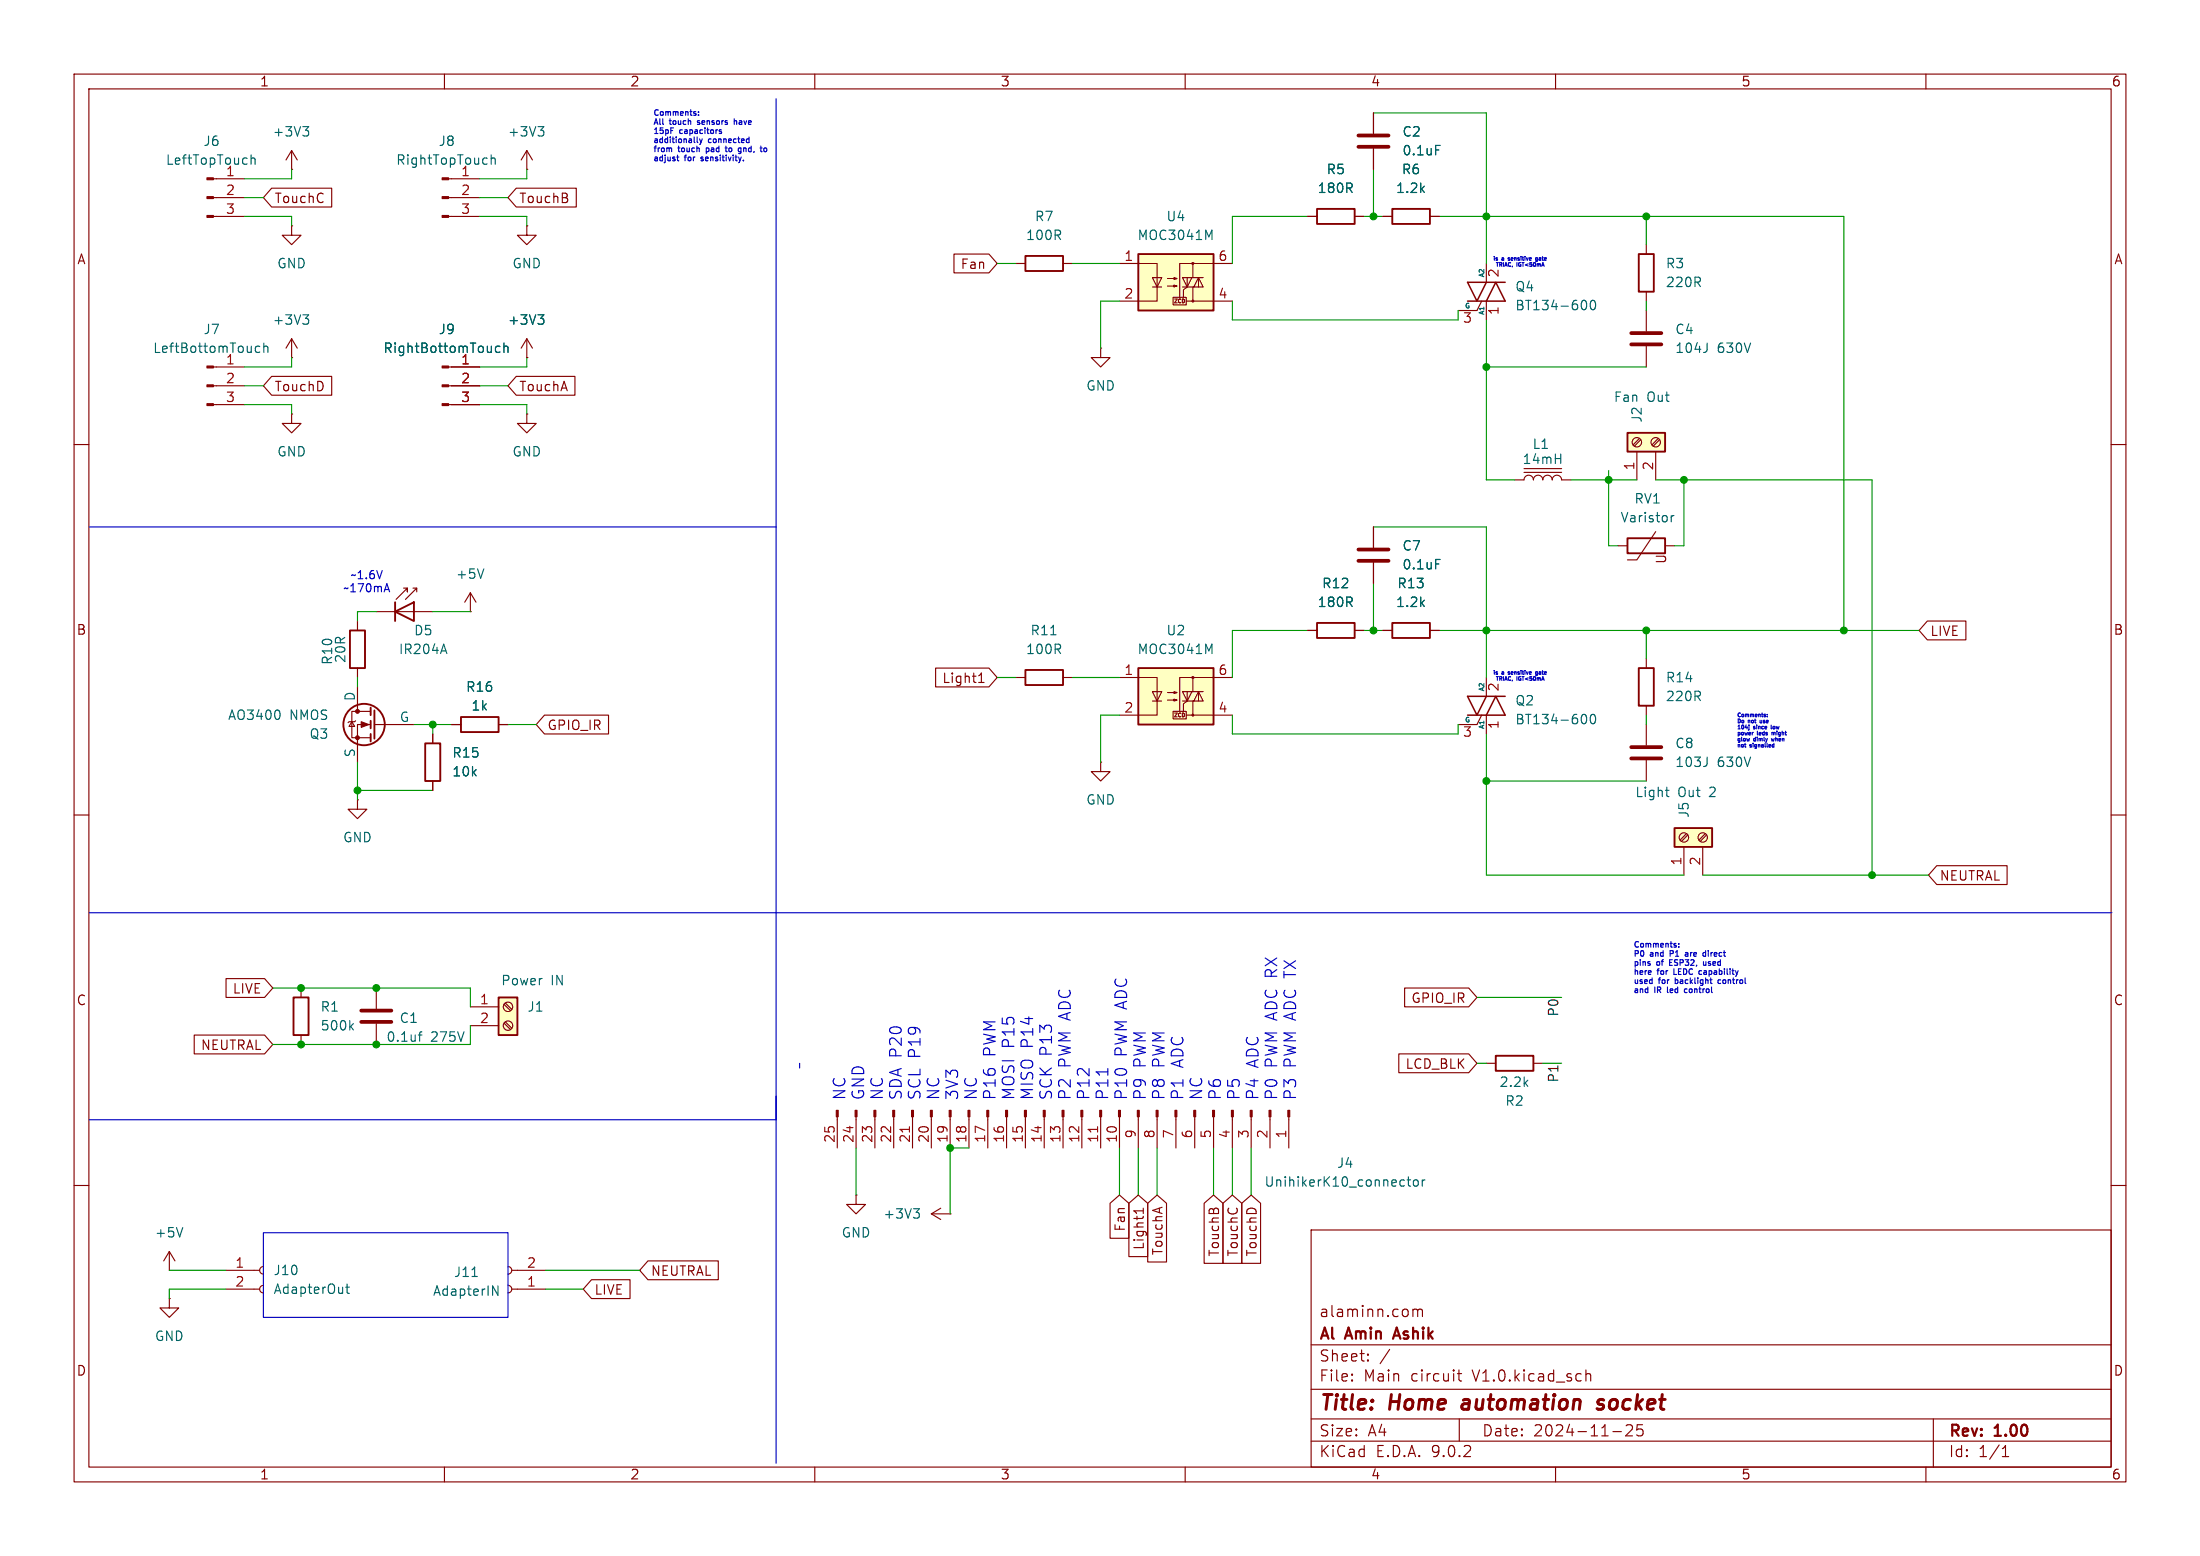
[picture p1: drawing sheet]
<svg xmlns="http://www.w3.org/2000/svg" width="297mm" height="210mm" viewBox="0 0 297 210" stroke-linecap="round" stroke-linejoin="round" font-family="sans-serif">
<g fill="none" stroke="#840000" stroke-width=".15">
<path d="M10 10h277v190h-277zM12 12h273v186h-273zM60 10v2M110 10v2M160 10v2M210 10v2M260 10v2M28.8 24.1h4.2M28.8 26.7h4.2M28.8 29.2h4.2M60.6 24.1h4.2M60.6 26.7h4.2"/>
<path d="M60.6 29.2h4.2M186.7 29.2h1.3M193 29.2h1.3M200.7 35.6v2.5M71.1 55.9v1.3h1.3l-1.3 1.2-1.3-1.2h1.3M71.1 55.9h.1M200 40.6l-.6 1.3h-2.6M200.7 40.6v2.6M10 60h2M204.5 64.8h1.2a.64 .64 0 0 1 .7-.7 .64 .64 0 0 1 .6 .7 .64 .64 0 0 1 .6-.7 .64 .64 0 0 1 .7 .7 .64 .64 0 0 1 .6-.7 .64 .64 0 0 1 .6 .7 .64 .64 0 0 1 .7-.7 .64 .64 0 0 1 .6 .7h1.3M205.7 63.8h5.1M205.7 63.2h5.1"/>
<path d="M285 60h2M176.5 85.1h1.3M182.9 85.1h1.2M10 110h2M285 110h2M10 160h2M177 166h108v32h-108zM190.7 176.8a.37 .37 0 0 1 .7 .1M190.7 176.7v1M191.4 176.9l.2-.2 .4 .1v.9M191.4 176.9v.8M285 160h2"/>
<path d="M60 198v2M110 198v2M160 198v2M177 194.5h108M177 191.5h108M177 187.5h108M177 181.5h108M182.5 186.3h.1l-.1 .1M182.5 186.3v.1M182.5 185.5v.1M182.5 185.5h.1l-.1 .1M184.7 183.6v.1"/>
<path d="M184.7 183.6h-.1l.1 .1M184.7 182.8v.1M184.7 182.8h-.1l.1 .1M187.6 182.1l-1.3 2M196.7 185.4h.6M197 184.9v1.3v.1l.3 .1M197 191.5v3M210 198v2M214.1 185.5a.37 .37 0 0 1 .6 .1v.8M214.1 184.9v1.5M217.7 193.2h1.2M219.5 192.4l.2-.1 .5 .1a.41 .41 0 0 1 .1 .5l-.8 .9h.9"/>
<path d="M221.7 192.3h-.7v.7l.2-.1h.5l.1 .3-.1 .5-.2 .1h-.3l-.2-.1M260 198v2M261 191.5v6.5M270.3 196.6h.9M270.3 195.5l.4-.4v1.5"/>
</g>
<path d="M197.5 189.5l-.2 .4 .1 .2 .2 .1M216.5 189a.49 .49 0 0 0-.8 .3l.1 .1 .6 .2 .1 .3-.3 .3-.6-.1" fill="none" stroke="#840000" stroke-width=".4"/>
<path d="M188.6 179.2l-.5 1.5M188.2 180.3h.7" fill="none" stroke="#840000" stroke-width=".3"/>
<g fill="#840000" stroke="#840000" stroke-width=".15">
<path d="M27.9 24h.9v.3h-.9z"/>
<path d="M27.9 26.5h.9v.3h-.9z"/>
<path d="M27.9 29.1h.9v.2h-.9z"/>
<path d="M59.7 24h.9v.3h-.9z"/>
<path d="M59.7 26.5h.9v.3h-.9z"/>
<path d="M59.7 29.1h.9v.2h-.9z"/>
</g>
<path d="M33.9 20.9v1.3M33.9 21.4l.2-.1 .3 .1v.8M66.3 21.4l.2-.1 .3 .1 .1 .8M66.3 20.9v1.3M213.8 40.5h.1a.79 .79 0 0 1 0 1.3h-.1M214.9 40.6l.2-.1a.79 .79 0 0 1 0 1.3h-.1a.84 .84 0 0 1-.1-1.2zM210 61.9h.7M210.7 61.3v1.3" fill="none" stroke="#006464" stroke-width=".15"/>
<path d="M188 28.2h5v2h-5zM177.8 84.1h5.1v2h-5.1z" fill="none" stroke="#840000" stroke-width=".25"/>
<path d="M200.7 38.1l-1.3 2.5-1.3-2.5h5.1M198.1 40.6h5.1l-1.3-2.5-1.2 2.5" fill="none" stroke="#840000" stroke-width=".2"/>
<path d="M219.7 58.4h5.1v2.6h-5.1z" fill="#ffffc2"/>
<path d="M177.8 28.2h5.1v2h-5.1zM221.2 34.3h2.1v5.1h-2.1zM219.7 58.4h5.1v2.6h-5.1zM219.7 72.6h5.1v2.1h-5.1zM188 84.1h5v2h-5z" fill="none" stroke="#840000" stroke-width=".25"/>
<g fill="none" stroke="#840000" stroke-width=".15">
<path d="M39.4 22.9h.1M39.4 20.3l-.8 1.3M39.4 20.3l.7 1.3M39.4 20.3v2.6M176.5 29.2h1.3M182.9 29.2h1.2M222.2 33v1.3M222.2 39.4v1.2M221.3 59.2l-.8 .8M221.5 59.4l-.9 .8M222.2 41.9v2.8M222.2 46.7v2.8"/>
<path d="M223.9 59.2l-.9 .8M224 59.4l-.8 .8M218.4 73.7h1.3M221 61v3.8M223.5 71.8l-2.5 3.8h-1.3M223.5 61v3.8M224.8 73.7h1.3M186.7 85.1h1.3M193 85.1h1.3"/>
<circle cx="221" cy="59.7" r=".63"/>
<circle cx="223.5" cy="59.7" r=".63"/>
</g>
<path d="M220.2 45h4.1M220.2 46.5h4.1" fill="none" stroke="#840000" stroke-width=".51"/>
<path d="M40.9 17.1h.8l-.5 .5M41.4 17.6l.3 .2v.3l-.3 .3M230.5 46.3v.9l-.2 .3M225.6 69.6v.8M226 69.6h-.3l-.1 .2" fill="none" stroke="#006464" stroke-width=".15"/>
<path d="M153.7 34.3h10.1v7.6h-10.1z" fill="#ffffc2"/>
<g fill="none" stroke="#840000" stroke-width=".15">
<path d="M185.4 15.2v2.8M151.1 35.6h5.1v5h-5.1M155.6 37.5h1.2l-.6 1.2zM155.6 38.7h1.2M157.6 37.6h1.3l-.4 .1v-.2l.4 .1M157.6 38.6h1.3l-.4 .1v-.2l.4 .1M159.6 38.7h2.8l-.6-1.2-.6 1.2M160.3 37.5v1.2l-.5 .4v1M160.9 37.5l-.6 1.2-.7-1.2h2.8M161 35.6h-1.7v4.5M161 38.7v1.9h5.4M161.8 37.5v1.2"/>
<path d="M166.4 35.6h-5.4v1.9M185.4 20.1v2.8M39.4 55.9v1.3h1.2l-1.2 1.2-1.3-1.2h1.3M39.4 55.9h.1M158.4 40.1h1.7v1h-1.7zM160.1 40.6h.9M200 96.5l-.6 1.3h-2.6M200.7 91.4v2.6M200.7 96.5v2.6M222.2 88.9v1.3M222.2 95.3v1.2M222.2 97.8v2.8"/>
<path d="M222.2 102.6v2.8"/>
<circle cx="161" cy="35.6" r=".13"/>
<circle cx="161" cy="40.6" r=".13"/>
</g>
<path d="M153.7 34.3h10.1v7.6h-10.1zM221.2 90.2h2.1v5.1h-2.1z" fill="none" stroke="#840000" stroke-width=".25"/>
<path d="M193.8 19.6h.6M163.2 32l.4-.9v1.2M213.8 96.4h.1a.79 .79 0 0 1 0 1.3h-.1M214.9 96.5l.2-.1a.79 .79 0 0 1 0 1.3h-.1a.84 .84 0 0 1-.1-1.2zM230.5 102.2v.9l-.2 .3" fill="none" stroke="#006464" stroke-width=".15"/>
<path d="M198.1 96.5h5.1l-1.3-2.5-1.2 2.5M200.7 94l-1.3 2.5-1.3-2.5h5.1" fill="none" stroke="#840000" stroke-width=".2"/>
<path d="M183.4 18.3h4.1M183.4 19.8h4.1M220.2 100.8h4.1M220.2 102.4h4.1" fill="none" stroke="#840000" stroke-width=".51"/>
<path d="M226.1 111.8h5v2.5h-5z" fill="#ffffc2"/>
<path d="M138.4 34.5h5.1v2.1h-5.1zM226.1 111.8h5v2.5h-5z" fill="none" stroke="#840000" stroke-width=".25"/>
<g fill="none" stroke="#840000" stroke-width=".15">
<path d="M71.1 22.9h.1M71.1 30.5v1.3h1.3l-1.3 1.2-1.3-1.2h1.3M71.1 30.5h.1M71.1 20.3l-.7 1.3M71.1 20.3l.8 1.3M71.1 20.3v2.6M137.2 35.6h1.2M143.5 35.6h1.3M28.8 49.5h4.2M28.8 52.1h4.2M28.8 54.6h4.2M227.3 114.3v3.8"/>
<path d="M227.7 112.5l-.9 .9M227.8 112.7l-.8 .9M229.9 114.3v3.8M230.2 112.5l-.8 .9M230.4 112.7l-.9 .9"/>
<circle cx="227.3" cy="113" r=".63"/>
<circle cx="229.9" cy="113" r=".63"/>
</g>
<path d="M72.6 17.1h.8l-.4 .5M73.2 17.6l.2 .2v.3l-.2 .3M34.5 47.4l.2 .2 .4-.1M35.1 46.8l-.4-.1-.2 .1M35.6 46.8l.2-.1 .3 .1 .1 .8M35.6 46.3v1.3M224.8 106.7h.5M225.1 107.5h.2" fill="none" stroke="#006464" stroke-width=".15"/>
<g fill="#840000" stroke="#840000" stroke-width=".15">
<path d="M27.9 49.4h.9v.3h-.9z"/>
<path d="M27.9 51.9h.9v.3h-.9z"/>
<path d="M27.9 54.5h.9v.2h-.9z"/>
</g>
<path d="M153.7 90.2h10.1v7.6h-10.1z" fill="#ffffc2"/>
<g fill="none" stroke="#840000" stroke-width=".15">
<path d="M39.4 30.5v1.3h1.2l-1.2 1.2-1.3-1.2h1.3M39.4 30.5h.1M39.4 48.3h.1M39.4 45.7l-.8 1.3M39.4 45.7l.7 1.3M39.4 45.7v2.6M60.6 49.5h4.2M60.6 52.1h4.2M60.6 54.6h4.2M71.1 48.3h.1M71.1 45.7l-.7 1.3M71.1 45.7l.8 1.3"/>
<path d="M71.1 45.7v2.6M185.4 71.1v2.8M185.4 75.9v2.8M151.1 91.4h5.1v5.1h-5.1M155.6 93.3h1.2l-.6 1.3zM155.6 94.6h1.2M157.6 93.5h1.3l-.4 .1v-.3l.4 .2M157.6 94.5h1.3l-.4 .1v-.2l.4 .1M158.4 96h1.7v1h-1.7zM159.6 94.6h2.8l-.6-1.3-.6 1.3M160.1 96.5h.9M160.3 93.3v1.3l-.5 .4v1"/>
<path d="M160.9 93.3l-.6 1.3-.7-1.3h2.8M161 91.4h-1.7v4.6M161 94.6v1.9h5.4M161.8 93.3v1.3M166.4 91.4h-5.4v1.9"/>
<circle cx="161" cy="91.4" r=".13"/>
<circle cx="161" cy="96.5" r=".13"/>
</g>
<path d="M153.7 90.2h10.1v7.6h-10.1z" fill="none" stroke="#840000" stroke-width=".25"/>
<path d="M40.9 42.5h.8l-.5 .5M41.4 43l.3 .2v.3l-.3 .3M67.5 46.8l-.4-.1-.2 .3v.3l.1 .2h.5M68 46.8l.2-.1 .3 .1 .1 .8M68 46.3v1.3M72.6 42.5h.8l-.4 .5M73.2 43l.2 .2v.3l-.2 .3M193.8 75.5h.6M163.2 87.8l.4-.9v1.3" fill="none" stroke="#006464" stroke-width=".15"/>
<path d="M183.4 74.2h4.1M183.4 75.7h4.1" fill="none" stroke="#840000" stroke-width=".51"/>
<g fill="#840000" stroke="#840000" stroke-width=".15">
<path d="M59.7 49.4h.9v.3h-.9z"/>
<path d="M59.7 51.9h.9v.3h-.9z"/>
<path d="M59.7 54.5h.9v.2h-.9z"/>
</g>
<path d="M67.3 134.6h2.5v5.1h-2.5z" fill="#ffffc2"/>
<g fill="none" stroke="#840000" stroke-width=".25">
<path d="M47.2 85.1h2.1v5.1h-2.1zM50 95.5v1M50 97.3v1M50 99.1v1M50.5 95.9v3.8M53.3 82.6l2.6-1.3v2.5zM53.3 81.3v2.5M62.2 96.8h5.1v2h-5.1zM138.4 90.4h5.1v2.1h-5.1zM57.4 100.3h2v5.1h-2zM39.6 134.6h2.1v5.1h-2.1zM67.3 134.6h2.5v5.1h-2.5z"/>
<path d="M201.9 142.5h5.1v2h-5.1z"/>
<circle cx="49.1" cy="97.8" r="2.79"/>
</g>
<g fill="none" stroke="#840000" stroke-width=".15">
<path d="M185.4 15.2v2.8M36.7 25.4h8.1v2.5h-8.1l-1.1-1.2zM69.7 25.4h8.1v2.5h-8.1l-1.1-1.2zM128.8 34.3h4.7l1.1 1.3-1.1 1.2h-4.7zM176.5 29.2h1.3M182.9 29.2h1.2M185.4 20.1v2.8M186.7 29.2h1.3M193 29.2h1.3M36.7 50.8h8.1v2.5h-8.1l-1.1-1.2zM61 49.5h3.8M61 52.1h3.8"/>
<path d="M61 54.6h3.8M69.7 50.8h7.9v2.5h-7.9l-1.1-1.2zM71.1 48.3h.1M148.6 47v1.3h1.3l-1.3 1.2-1.3-1.2h1.3M148.6 47h.1M54.5 79.4h.5v.5v-.5l-1.5 1.5M55.8 79.4h.5M56.3 79.9v-.5l-1.6 1.5M185.4 71.1v2.8M185.4 75.9v2.8M47.5 97.4l.4 .6h-.8zM48 97.3l-.1 .1h-.8l-.1 .1"/>
<path d="M48.3 83.8v1.3M48.3 90.2v1.2M48.3 92.7v3.3M50 96h-2.5v3.6h2.5M50 97.8h-1.7v5.1M50.5 97.8h5.4M50.8 82.6h7.6M58.4 99.1v1.2M61 97.8h1.2M63.5 82.6h.1M63.5 80l-.8 1.3M63.5 80l.8 1.3"/>
<path d="M63.5 80v2.6M67.3 97.8h1.3M73.5 96.5h8.7v2.6h-8.7l-1.1-1.3zM126.3 90.2h7.2l1.1 1.2-1.1 1.3h-7.2zM132.1 92.1h.7M132.1 91.2l.4-.4v1.3M137.2 91.4h1.2M143.5 91.4h1.3M176.5 85.1h1.3M182.9 85.1h1.2M186.7 85.1h1.3M193 85.1h1.3"/>
<path d="M260.2 83.8h5.2v2.6h-5.2l-1.1-1.3zM48.3 108v1.2h1.2l-1.2 1.3-1.3-1.3h1.3M48.3 108h.1M58.4 105.4v1.3M148.6 102.9v1.2h1.3l-1.3 1.3-1.3-1.3h1.3M148.6 102.9h.1M261.5 116.8h9.5v2.6h-9.5l-1.2-1.3zM26.2 139.7h9.5l1.1 1.3-1.1 1.2h-9.5zM30.5 132.1h5.2l1.1 1.3-1.1 1.2h-5.2zM40.6 133.4v1.2M40.6 139.7v1.3M50.8 133.4v2.7"/>
<path d="M50.8 138.2v2.8M63.5 135.9h3.8M63.5 138.4h3.8M68 135.6l.9 .8M68 138.1l.9 .8M68.2 135.4l.9 .8M68.2 137.9l.9 .9M189.6 133.3h8.7l1.1 1.3-1.1 1.3h-8.7zM113 150.7v4.2M115.6 150.7v4.2M118.1 150.7v4.2M120.6 150.7v4.2"/>
<path d="M123.2 150.7v4.2M125.7 150.7v4.2M128.3 150.7v4.2M130.8 150.7v4.2M133.3 150.7v4.2M135.9 150.7v4.2M138.4 150.7v4.2M141 150.7v4.2M143.5 150.7v4.2M146 150.7v4.2M148.6 150.7v4.2M151.1 150.7v4.2"/>
<path d="M153.7 150.7v4.2M156.2 150.7v4.2M158.7 150.7v4.2M161.3 150.7v4.2M163.8 150.7v4.2M166.4 150.7v4.2M168.9 150.7v4.2M171.4 150.7v4.2M174 150.7v4.2M188.8 142.2h9.5l1.1 1.3-1.1 1.3h-9.5zM200.7 143.5h1.2M207 143.5h1.3"/>
<path d="M22.9 175.3v1.2h1.2l-1.2 1.3-1.3-1.3h1.3M22.9 175.3h.1M22.9 171.5h.1M22.9 168.9l-.8 1.3M22.9 168.9l.7 1.3M22.9 168.9v2.6M30.5 171.5h4.6M30.5 174h4.6M35.6 170.9a.51 .51 0 0 0-.5 .6 .51 .51 0 0 0 .5 .5M35.6 173.5a.51 .51 0 0 0-.5 .5 .51 .51 0 0 0 .5 .5M68.6 173.5a.51 .51 0 0 1 .5 .5 .51 .51 0 0 1-.5 .5M68.6 170.9a.51 .51 0 0 1 .5 .6 .51 .51 0 0 1-.5 .5"/>
<path d="M69.1 171.5h4.6M69.1 174h4.6M79.9 172.7h5.2v2.6h-5.2l-1.2-1.3zM87.5 170.2h9.5v2.5h-9.5l-1.1-1.2zM115.6 161.3v1.3h1.2l-1.2 1.2-1.3-1.2h1.3M115.6 161.3h.1M125.7 163.8l1.3 .8M125.7 163.8h2.6M127 163.1l-1.3 .7M128.3 163.8h.1M149.9 162.4l1.2-1.1 1.3 1.1v4.7h-2.5zM152.4 162.4l1.3-1.1 1.2 1.1v7.2h-2.5z"/>
<path d="M154.3 163.1v.7M154.3 163.4h-1.2l.3 .4M154.9 162.4l1.3-1.1 1.3 1.1v7.9h-2.6zM162.6 162.4l1.2-1.1 1.3 1.1v8.1h-2.5zM165.1 162.4l1.3-1.1 1.2 1.1v8.1h-2.5zM167.6 162.4l1.3-1.1 1.3 1.1v8.1h-2.6z"/>
<circle cx="68.6" cy="135.9" r=".63"/>
<circle cx="68.6" cy="138.4" r=".63"/>
</g>
<g fill="none" stroke="#006464" stroke-width=".15">
<path d="M193.8 19.6h.6M67.5 46.8l-.4-.1-.2 .3v.3l.1 .2h.5M68 46.8l.2-.1 .3 .1 .1 .8M68 46.3v1.3M72.6 42.5h.8l-.4 .5M73.2 43l.2 .2v.3l-.2 .3M65.3 76.8l-.4 1.2M193.8 75.5h.6M37.7 96l.1 .3-.1 .7M59.9 86.9l.4 1.3M141.8 85.7h.8M47.3 138.5l.4 .5"/>
<path d="M47.7 138.2l-.5 .4M56.5 139.7h.5M57 139.3h-.3v.1v1.1M190 159.2h.4M190.1 158.8v1.1l.1 .1 .2 .1M190.9 159.4l.1-.2 .4 .2 .1 .4-.2 .2-.3 .1-.1-.1zM192 159.2v.9M192.4 159.2l-.3 .1-.1 .2M24.7 165.7l-.4 1.2M46.7 173.7h.5M46.9 173.3v1.1v.1l.3 .1M63.7 172.3h.7"/>
<path d="M66.5 173.6l.7 1.2v-1.2M123.3 163.1h.8l-.4 .5M123.9 163.6l.2 .3v.3l-.2 .2"/>
</g>
<path d="M48.8 136.4h4M48.8 137.9h4" fill="none" stroke="#840000" stroke-width=".51"/>
<g fill="#840000" stroke="#840000" stroke-width=".15">
<path d="M48.8 97.4l1 .4-1 .4z"/>
<path d="M173.9 149.9h.2v.8h-.2z"/>
<path d="M171.3 149.9h.3v.8h-.3z"/>
<path d="M168.8 149.9h.2v.8h-.2z"/>
<path d="M166.2 149.9h.3v.8h-.3z"/>
<path d="M163.7 149.9h.3v.8h-.3z"/>
<path d="M161.2 149.9h.2v.8h-.2z"/>
<path d="M158.6 149.9h.3v.8h-.3z"/>
<path d="M156.1 149.9h.2v.8h-.2z"/>
<path d="M153.5 149.9h.3v.8h-.3z"/>
<path d="M151 149.9h.3v.8h-.3z"/>
<path d="M148.5 149.9h.2v.8h-.2z"/>
<path d="M145.9 149.9h.3v.8h-.3z"/>
<path d="M143.4 149.9h.2v.8h-.2z"/>
<path d="M140.8 149.9h.3v.8h-.3z"/>
<path d="M138.3 149.9h.3v.8h-.3z"/>
<path d="M135.8 149.9h.2v.8h-.2z"/>
<path d="M133.2 149.9h.3v.8h-.3z"/>
<path d="M130.7 149.9h.2v.8h-.2z"/>
<path d="M128.1 149.9h.3v.8h-.3z"/>
<path d="M125.6 149.9h.3v.8h-.3z"/>
<path d="M123.1 149.9h.2v.8h-.2z"/>
<path d="M120.5 149.9h.3v.8h-.3z"/>
<path d="M118 149.9h.2v.8h-.2z"/>
<path d="M115.4 149.9h.3v.8h-.3z"/>
<path d="M112.9 149.9h.3v.8h-.3z"/>
<circle cx="48.3" cy="96" r=".25"/>
<circle cx="48.3" cy="99.6" r=".25"/>
</g>
<path d="M122.8 152.1v.7M148.2 152.1v.7" fill="none" stroke="#a90000" stroke-width=".15"/>
<g fill="none" stroke="#0000c2" stroke-width=".15">
<path d="M93.8 15.3l.1 .1 .1 .1-.3 .1M93.8 15.1h.1M93.8 19.2h.1M94.1 18.5v.6l.1 .1M94.2 16.8h.1M94.2 16.3v.2M94.3 15.5v.1M94.3 15.1v.1M94.4 18.7l.2 .5M94.6 19.2l-.2 .3M94.8 18.7l-.2 .5M95.4 20v.7"/>
<path d="M95.4 20h.1M97.4 17.6l-.2-.1-.1 .1v.1l.3 .1v.2h-.3M97.9 20h.3M98 19.7v.7l.2 .1M99.1 16v.8M99.1 16.4l.3-.1 .1 .5M99.8 20h.2M100 20v.6l-.2 .1M100.9 18.7l.2 .1M101.1 18.5v.7M101.1 19.2h-.2M104.8 13.3v184.2"/>
<path d="M90.7 20.1v.4M91.4 21.2h.2M91.5 20.9v.7l.1 .1M94.6 21.7h.1M94.7 21.2v.2M95.4 20.4v.1M100 20.4l-.2 .1M100.4 21.6v.1M103.2 20h.1h.2l-.1 .4h-.2zM201.7 34.6h.1M201.7 34.6v.1M202.1 35v.1"/>
<path d="M203.8 34.8l-.2 .1 .2 .1M203.8 35.1h-.2M205.3 34.6h.1M205.3 34.6v.1M205.6 34.6v.5M205.9 34.6h-.1M205.9 34.6h.1M205.9 34.6v.1M207.5 34.8l-.2 .1v.2h.2M207.5 34.8v.4l-.2 .1M207.9 34.8h-.1M208 34.9l-.2 .1v.1h.2"/>
<path d="M208.2 34.6v.5M12.1 71.1h92.7M52.2 78.8l.4 1.1M201.7 90.5h.1M202.1 90.9h.1M202.2 90.9h.1M202.2 90.9l-.1 .1M203.6 90.8l.2 .1-.1 .1h-.1M203.6 90.7v.1M203.8 90.7h-.2M205.3 90.5h.1M205.6 90.5v.4"/>
<path d="M205.9 90.5h.1M205.9 90.5h-.1M207.5 90.7v.4l-.2 .1M207.5 90.7l-.2 .1v.2h.2M207.9 90.7h-.1M208 90.8l-.2 .1v.1h.2M208.2 90.5v.4M234.7 97v.6M234.8 97.9v.5M235.1 99.5v.4M235.7 97.8l-.1 .4M236.1 98v.5h-.1"/>
<path d="M236.2 99.7l-.1 .3M236.7 98.9h-.1M236.9 97v.5M237 99.5v.5M237.3 98.7v.4M237.6 97.2v.3h.2M237.8 97.2v.4M238.1 99.5v.4M238.2 98.7v.5M238.2 96.6l.2 .1h-.2M238.2 96.4h.1M238.6 96.7h.1"/>
<path d="M238.6 96.4v.1M239.1 97.9l.1 .5M239.1 99.7l.1 .3 .1-.2 .1 .2 .1-.3M239.2 98.9v.3M239.2 98.9h.2M239.2 98.9h.1M239.4 98.1v.3M239.4 98.9v.3M239.5 98.9h-.1M239.7 99.5v.5M240.6 98.7v.5M241 98.7v.4"/>
<path d="M235.6 100.3v.5M235.7 100.8h.1M236.7 100.3h-.1M236.7 100.3h.1M236.7 100.3v.1M238.3 100.3v.5M238.6 100.3v.5M239.3 100.5h.2M239.5 100.3v.5h-.2M12.1 123.2h273M222.7 130.1v.2M225.1 133.2v.7"/>
<path d="M225.4 129.9h.3M225.5 128.3v.8M225.5 128.7h.3M225.8 129.5h-.4v.8h.4M226 130.8v.7h.3M226.1 127.6h.2v.1l-.2 .1M226.1 127.3l.2 .1M226.2 132v.7M226.2 132.7h.1M226.2 132.2v.1M226.6 127.8h.1M226.6 127.4h.1"/>
<path d="M227.4 133.6l.1 .3h.3M227.5 128.6h.3l.1 .1M227.9 128.7l-.4 .2 .1 .2 .3-.1M229.4 131.5h.3M229.5 131h.2M230 128.6h.3M230 129h.3M230 129.8v.5l.3-.1M230.3 128.3v.8M230.3 129.8v.5M231 132.7h.1M232 132.3v.4h.3"/>
<path d="M12.1 151.1h92.7M107.9 143.5v.6M149.6 144.2v.9M35.6 166.4h33v11.4h-33z"/>
</g>
<g fill="none" stroke="#009600" stroke-width=".15">
<path d="M185.4 15.2h15.3v20.4M33 29.2h6.4v1.3M33 26.7h2.6M39.4 22.9v1.2h-6.4M64.8 29.2h6.3v1.3M64.8 26.7h3.8M71.1 22.9v1.2h-6.3M134.6 35.6h2.6M144.8 35.6h6.3M176.5 29.2h-10.1v6.4M184.1 29.2h2.6M185.4 22.9v6.3"/>
<path d="M194.3 29.2h54.6v55.9M222.2 29.2v3.8M33 54.6h6.4v1.3M33 52.1h2.6M39.4 48.3v1.2h-6.4M64.8 52.1h3.8M64.8 54.6h6.3v1.3M71.1 48.3v1.2h-6.3M151.1 40.6h-2.5v6.4M166.4 40.6v2.6h30.4v-1.3M200.7 49.5h21.5M200.7 43.2v21.6h3.8"/>
<path d="M222.2 40.6v1.3M185.4 71.1h15.3v20.3M185.4 78.7v6.4M212.1 64.8h8.9M217.2 63.5v10.2h1.2M223.5 64.8h29.2v53.3M227.3 64.8v8.9h-1.2M48.3 91.4v1.3M50.8 82.6h-2.5v1.2M55.9 97.8h5.1M58.4 97.8v1.3M58.4 82.6h5.1"/>
<path d="M68.6 97.8h3.8M134.6 91.4h2.6M144.8 91.4h6.3M151.1 96.5h-2.5v6.4M166.4 96.5v2.6h30.4v-1.3M176.5 85.1h-10.1v6.3M184.1 85.1h2.6M194.3 85.1h64.8M200.7 99.1v19h26.6M222.2 85.1v3.8M222.2 96.5v1.3M48.3 102.9v5.1"/>
<path d="M48.3 106.7h10.1M200.7 105.4h21.5M229.9 118.1h30.4M36.8 133.4h26.7v2.5M63.5 138.4v2.6h-26.7M199.4 134.6h11.4M115.6 154.9v6.4M130.8 154.9h-2.5v8.9M151.1 154.9v6.4M153.7 154.9v6.4M156.2 154.9v6.4M163.8 154.9v6.4"/>
<path d="M166.4 154.9v6.4M168.9 154.9v6.4M199.4 143.5h1.3M208.3 143.5h2.5M22.9 171.5h7.6M30.5 174h-7.6v1.3M73.7 171.5h12.7M73.7 174h5"/>
</g>
<g fill="#009600" stroke="#009600" stroke-width=".15">
<circle cx="227.3" cy="64.8" r=".46"/>
<circle cx="252.7" cy="118.1" r=".46"/>
<circle cx="248.9" cy="85.1" r=".46"/>
<circle cx="185.4" cy="85.1" r=".46"/>
<circle cx="200.7" cy="85.1" r=".46"/>
<circle cx="200.7" cy="49.5" r=".46"/>
<circle cx="200.7" cy="29.2" r=".46"/>
<circle cx="185.4" cy="29.2" r=".46"/>
<circle cx="222.2" cy="29.2" r=".46"/>
<circle cx="222.2" cy="85.1" r=".46"/>
<circle cx="217.2" cy="64.8" r=".46"/>
<circle cx="50.8" cy="133.4" r=".46"/>
<circle cx="50.8" cy="141" r=".46"/>
<circle cx="40.6" cy="141" r=".46"/>
<circle cx="40.6" cy="133.4" r=".46"/>
<circle cx="48.3" cy="106.7" r=".46"/>
<circle cx="58.4" cy="97.8" r=".46"/>
<circle cx="200.7" cy="105.4" r=".46"/>
<circle cx="128.3" cy="154.9" r=".46"/>
</g>
<g font-size="2.8" fill="#840000">
<text x="178" y="190.9">Title:</text>
<text x="187.7" y="190.9">Home</text>
<text x="198.3" y="190.9">automation</text>
<text x="217.4" y="190.9">socket</text>
</g>
<g font-size="2.2" fill="#0000c2">
<text x="134.6" y="142.7" transform="rotate(-90 134.6 142.7)">PWM</text>
<text x="152.4" y="142.7" transform="rotate(-90 152.4 142.7)">PWM ADC</text>
<text x="114.4" y="148.6" transform="rotate(-90 114.4 148.6)">NC</text>
<text x="116.9" y="148.6" transform="rotate(-90 116.9 148.6)">GND</text>
<text x="119.4" y="148.6" transform="rotate(-90 119.4 148.6)">NC</text>
<text x="122" y="148.6" transform="rotate(-90 122 148.6)">SDA P20</text>
<text x="124.5" y="148.6" transform="rotate(-90 124.5 148.6)">SCL P19</text>
<text x="127" y="148.6" transform="rotate(-90 127 148.6)">NC</text>
<text x="129.6" y="148.6" transform="rotate(-90 129.6 148.6)">3V3</text>
<text x="132.1" y="148.6" transform="rotate(-90 132.1 148.6)">NC</text>
<text x="134.6" y="148.6" transform="rotate(-90 134.6 148.6)">P16</text>
<text x="137.2" y="148.6" transform="rotate(-90 137.2 148.6)">MOSI P15</text>
<text x="139.7" y="148.6" transform="rotate(-90 139.7 148.6)">MISO P14</text>
<text x="142.2" y="148.6" transform="rotate(-90 142.2 148.6)">SCK P13</text>
<text x="144.8" y="148.6" transform="rotate(-90 144.8 148.6)">P2</text>
<text x="144.8" y="144.2" transform="rotate(-90 144.8 144.2)">PWM ADC</text>
<text x="147.3" y="148.6" transform="rotate(-90 147.3 148.6)">P12</text>
<text x="149.9" y="148.6" transform="rotate(-90 149.9 148.6)">P11</text>
<text x="152.4" y="148.6" transform="rotate(-90 152.4 148.6)">P10</text>
<text x="154.9" y="148.6" transform="rotate(-90 154.9 148.6)">P9</text>
<text x="154.9" y="144.2" transform="rotate(-90 154.9 144.2)">PWM</text>
<text x="157.5" y="148.6" transform="rotate(-90 157.5 148.6)">P8</text>
<text x="157.5" y="144.2" transform="rotate(-90 157.5 144.2)">PWM</text>
<text x="160" y="148.6" transform="rotate(-90 160 148.6)">P1</text>
<text x="160" y="144.2" transform="rotate(-90 160 144.2)">ADC</text>
<text x="162.5" y="148.6" transform="rotate(-90 162.5 148.6)">NC</text>
<text x="165.1" y="148.6" transform="rotate(-90 165.1 148.6)">P6</text>
<text x="167.6" y="148.6" transform="rotate(-90 167.6 148.6)">P5</text>
<text x="170.1" y="148.6" transform="rotate(-90 170.1 148.6)">P4</text>
<text x="170.1" y="144.2" transform="rotate(-90 170.1 144.2)">ADC</text>
<text x="172.7" y="148.6" transform="rotate(-90 172.7 148.6)">P0</text>
<text x="172.7" y="144.2" transform="rotate(-90 172.7 144.2)">PWM ADC RX</text>
<text x="175.2" y="148.6" transform="rotate(-90 175.2 148.6)">P3</text>
<text x="175.2" y="144.2" transform="rotate(-90 175.2 144.2)">PWM ADC TX</text>
</g>
<g font-size="2.1" fill="#840000">
<text x="178" y="178">alaminn.com</text>
<text x="178" y="184">Sheet:</text>
<text x="178" y="181.2">Al</text>
<text x="181.8" y="181.2">Amin</text>
<text x="188.9" y="181.2">Ashik</text>
<text x="178" y="186.7">File:</text>
<text x="184.1" y="186.7">Main</text>
<text x="190.5" y="186.7">circuit</text>
<text x="199" y="186.7">V1.0.kicad_sch</text>
<text x="178" y="196.9">KiCad</text>
<text x="178" y="194.1">Size:</text>
<text x="184.7" y="194.1">A4</text>
<text x="185.7" y="196.9">E.D.A.</text>
<text x="193.3" y="196.9">9.0.2</text>
<text x="200" y="194.1">Date:</text>
<text x="207" y="194.1">2024-11-25</text>
<text x="263" y="194.3">Rev:</text>
<text x="263" y="196.9">Id:</text>
<text x="267.1" y="196.9">1/1</text>
<text x="269.4" y="194.3">1.00</text>
</g>
<g font-size="1.8" fill="#840000">
<text x="35" y="11.9">1</text>
<text x="85" y="11.9">2</text>
<text x="135" y="11.9">3</text>
<text x="185" y="11.9">4</text>
<text x="235" y="11.9">5</text>
<text x="285" y="11.9">6</text>
<text x="37" y="27.6">TouchC</text>
<text x="70" y="27.6">TouchB</text>
<text x="10.3" y="35.9">A</text>
<text x="285.3" y="35.9">A</text>
<text x="129.6" y="36.5">Fan</text>
<text x="37" y="53">TouchD</text>
<text x="70" y="53">TouchA</text>
<text x="225.1" y="76.2" transform="rotate(-90 225.1 76.2)">U</text>
<text x="10.3" y="85.9">B</text>
<text x="260.5" y="86">LIVE</text>
<text x="285.3" y="85.9">B</text>
<text x="127.1" y="92.4">Light1</text>
<text x="73.8" y="98.7">GPIO_IR</text>
<text x="261.8" y="119.1">NEUTRAL</text>
<text x="10.3" y="135.9">C</text>
<text x="31.3" y="134.3">LIVE</text>
<text x="190.4" y="135.6">GPIO_IR</text>
<text x="285.3" y="135.9">C</text>
<text x="27" y="141.9">NEUTRAL</text>
<text x="189.7" y="144.5">LCD_BLK</text>
<text x="152.1" y="166.3" transform="rotate(-90 152.1 166.3)">Fan</text>
<text x="87.8" y="172.4">NEUTRAL</text>
<text x="154.6" y="168.8" transform="rotate(-90 154.6 168.8)">Light1</text>
<text x="157.2" y="169.5" transform="rotate(-90 157.2 169.5)">TouchA</text>
<text x="164.8" y="169.7" transform="rotate(-90 164.8 169.7)">TouchB</text>
<text x="167.3" y="169.7" transform="rotate(-90 167.3 169.7)">TouchC</text>
<text x="169.9" y="169.7" transform="rotate(-90 169.9 169.7)">TouchD</text>
<text x="80.2" y="174.9">LIVE</text>
<text x="10.3" y="185.9">D</text>
<text x="285.3" y="185.9">D</text>
<text x="35" y="199.9">1</text>
<text x="85" y="199.9">2</text>
<text x="135" y="199.9">3</text>
<text x="185" y="199.9">4</text>
<text x="235" y="199.9">5</text>
<text x="285" y="199.9">6</text>
</g>
<g font-size="1.8" fill="#006464">
<text x="22.3" y="22.5">LeftTopTouch</text>
<text x="27.4" y="19.9">J6</text>
<text x="30.4" y="23.9">1</text>
<text x="36.7" y="18.6">+3V3</text>
<text x="53.4" y="22.5">RightTopTouch</text>
<text x="59.1" y="19.9">J8</text>
<text x="62.2" y="23.9">1</text>
<text x="68.5" y="18.6">+3V3</text>
<text x="179" y="23.7">R5</text>
<text x="189.2" y="23.7">R6</text>
<text x="189.2" y="18.6">C2</text>
<text x="189.2" y="21.2">0.1uF</text>
<text x="177.8" y="26.3">180R</text>
<text x="188.4" y="26.3">1.2k</text>
<text x="138.4" y="32.6">100R</text>
<text x="139.6" y="30.1">R7</text>
<text x="153.5" y="32.6">MOC3041M</text>
<text x="157.4" y="30.1">U4</text>
<text x="37.3" y="36.4">GND</text>
<text x="69.1" y="36.4">GND</text>
<text x="204.5" y="39.5">Q4</text>
<text x="224.8" y="36.4">R3</text>
<text x="224.8" y="39">220R</text>
<text x="20.6" y="47.9">LeftBottomTouch</text>
<text x="27.4" y="45.3">J7</text>
<text x="36.7" y="44">+3V3</text>
<text x="51.7" y="47.9">RightBottomTouch</text>
<text x="59.1" y="45.3">J9</text>
<text x="68.5" y="44">+3V3</text>
<text x="204.5" y="42.1">BT134-600</text>
<text x="226.1" y="45.3">C4</text>
<text x="226.1" y="47.9">104J</text>
<text x="231.8" y="47.9">630V</text>
<text x="146.6" y="52.9">GND</text>
<text x="217.8" y="54.5">Fan</text>
<text x="221.8" y="57.1" transform="rotate(-90 221.8 57.1)">J2</text>
<text x="222.3" y="54.5">Out</text>
<text x="37.3" y="61.8">GND</text>
<text x="69.1" y="61.8">GND</text>
<text x="205.5" y="62.8">14mH</text>
<text x="206.8" y="60.8">L1</text>
<text x="218.7" y="70.7">Varistor</text>
<text x="220.6" y="68.2">RV1</text>
<text x="189.2" y="74.5">C7</text>
<text x="189.2" y="77.1">0.1uF</text>
<text x="61.5" y="78.3">+5V</text>
<text x="177.8" y="82.1">180R</text>
<text x="178.4" y="79.6">R12</text>
<text x="188.4" y="82.1">1.2k</text>
<text x="188.6" y="79.6">R13</text>
<text x="45.1" y="89.8" transform="rotate(-90 45.1 89.8)">R10</text>
<text x="46.8" y="89.6" transform="rotate(-90 46.8 89.6)">20R</text>
<text x="53.8" y="88.5">IR204A</text>
<text x="55.8" y="86">D5</text>
<text x="138.4" y="88.5">100R</text>
<text x="139" y="86">R11</text>
<text x="153.5" y="88.5">MOC3041M</text>
<text x="157.4" y="86">U2</text>
<text x="48" y="94.7" transform="rotate(-90 48 94.7)">D</text>
<text x="62.8" y="93.6">R16</text>
<text x="204.5" y="95.4">Q2</text>
<text x="224.8" y="94.8">220R</text>
<text x="224.8" y="92.3">R14</text>
<text x="30.7" y="97.4">AO3400</text>
<text x="39.1" y="97.4">NMOS</text>
<text x="41.7" y="99.9">Q3</text>
<text x="53.9" y="97.5">G</text>
<text x="63.5" y="96.1">1k</text>
<text x="204.5" y="98">BT134-600</text>
<text x="226.1" y="101.2">C8</text>
<text x="48" y="102.3" transform="rotate(-90 48 102.3)">S</text>
<text x="61" y="105">10k</text>
<text x="61" y="102.5">R15</text>
<text x="220.7" y="107.8">Light</text>
<text x="226.1" y="103.7">103J</text>
<text x="226.5" y="107.8">Out</text>
<text x="230.9" y="107.8">2</text>
<text x="231.8" y="103.7">630V</text>
<text x="46.2" y="113.9">GND</text>
<text x="146.6" y="108.8">GND</text>
<text x="228.2" y="110.5" transform="rotate(-90 228.2 110.5)">J5</text>
<text x="43.2" y="136.8">R1</text>
<text x="67.6" y="133.2">Power</text>
<text x="71.1" y="136.8">J1</text>
<text x="74.4" y="133.2">IN</text>
<text x="43.2" y="139.3">500k</text>
<text x="52.1" y="140.8">0.1uf</text>
<text x="53.9" y="138.3">C1</text>
<text x="58.1" y="140.8">275V</text>
<text x="202.3" y="146.9">2.2k</text>
<text x="203.1" y="149.5">R2</text>
<text x="170.6" y="160.4">UnihikerK10_connector</text>
<text x="180.4" y="157.8">J4</text>
<text x="20.8" y="167.2">+5V</text>
<text x="113.5" y="167.2">GND</text>
<text x="119.2" y="164.7">+3V3</text>
<text x="36.8" y="172.3">J10</text>
<text x="61.2" y="172.6">J11</text>
<text x="36.8" y="174.9">AdapterOut</text>
<text x="58.4" y="175.1">AdapterIN</text>
<text x="20.8" y="181.2">GND</text>
</g>
<g font-size="1.8" fill="#a90000">
<text x="30.4" y="26.4">2</text>
<text x="30.4" y="29">3</text>
<text x="62.2" y="26.4">2</text>
<text x="62.2" y="29">3</text>
<text x="151.7" y="35.3">1</text>
<text x="164.4" y="35.3">6</text>
<text x="151.7" y="40.4">2</text>
<text x="164.4" y="40.4">4</text>
<text x="202.6" y="37.5" transform="rotate(-90 202.6 37.5)">2</text>
<text x="197.4" y="43.9">3</text>
<text x="202.6" y="42.6" transform="rotate(-90 202.6 42.6)">1</text>
<text x="30.4" y="49.3">1</text>
<text x="30.4" y="51.8">2</text>
<text x="62.2" y="49.3">1</text>
<text x="62.2" y="51.8">2</text>
<text x="30.4" y="54.4">3</text>
<text x="62.2" y="54.4">3</text>
<text x="220.7" y="63.6" transform="rotate(-90 220.7 63.6)">1</text>
<text x="223.3" y="63.6" transform="rotate(-90 223.3 63.6)">2</text>
<text x="151.7" y="91.2">1</text>
<text x="164.4" y="91.2">6</text>
<text x="202.6" y="93.4" transform="rotate(-90 202.6 93.4)">2</text>
<text x="151.7" y="96.3">2</text>
<text x="164.4" y="96.3">4</text>
<text x="197.4" y="99.8">3</text>
<text x="202.6" y="98.5" transform="rotate(-90 202.6 98.5)">1</text>
<text x="227.1" y="116.9" transform="rotate(-90 227.1 116.9)">1</text>
<text x="229.6" y="116.9" transform="rotate(-90 229.6 116.9)">2</text>
<text x="64.7" y="135.6">1</text>
<text x="64.7" y="138.2">2</text>
<text x="112.8" y="154.3" transform="rotate(-90 112.8 154.3)">25</text>
<text x="115.3" y="154.3" transform="rotate(-90 115.3 154.3)">24</text>
<text x="117.9" y="154.3" transform="rotate(-90 117.9 154.3)">23</text>
<text x="120.4" y="154.3" transform="rotate(-90 120.4 154.3)">22</text>
<text x="122.9" y="154.3" transform="rotate(-90 122.9 154.3)">21</text>
<text x="125.5" y="154.3" transform="rotate(-90 125.5 154.3)">20</text>
<text x="128" y="154.3" transform="rotate(-90 128 154.3)">19</text>
<text x="130.6" y="154.3" transform="rotate(-90 130.6 154.3)">18</text>
<text x="133.1" y="154.3" transform="rotate(-90 133.1 154.3)">17</text>
<text x="135.6" y="154.3" transform="rotate(-90 135.6 154.3)">16</text>
<text x="138.2" y="154.3" transform="rotate(-90 138.2 154.3)">15</text>
<text x="140.7" y="154.3" transform="rotate(-90 140.7 154.3)">14</text>
<text x="143.3" y="154.3" transform="rotate(-90 143.3 154.3)">13</text>
<text x="145.8" y="154.3" transform="rotate(-90 145.8 154.3)">12</text>
<text x="148.3" y="154.3" transform="rotate(-90 148.3 154.3)">11</text>
<text x="150.9" y="154.3" transform="rotate(-90 150.9 154.3)">10</text>
<text x="153.4" y="153.7" transform="rotate(-90 153.4 153.7)">9</text>
<text x="156" y="153.7" transform="rotate(-90 156 153.7)">8</text>
<text x="158.5" y="153.7" transform="rotate(-90 158.5 153.7)">7</text>
<text x="161" y="153.7" transform="rotate(-90 161 153.7)">6</text>
<text x="163.6" y="153.7" transform="rotate(-90 163.6 153.7)">5</text>
<text x="166.1" y="153.7" transform="rotate(-90 166.1 153.7)">4</text>
<text x="168.7" y="153.7" transform="rotate(-90 168.7 153.7)">3</text>
<text x="171.2" y="153.7" transform="rotate(-90 171.2 153.7)">2</text>
<text x="173.7" y="153.7" transform="rotate(-90 173.7 153.7)">1</text>
<text x="31.7" y="171.2">1</text>
<text x="31.7" y="173.7">2</text>
<text x="71" y="173.7">1</text>
<text x="71" y="171.2">2</text>
</g>
<g font-size="1.8" fill="#0f0f0f">
<text x="210.5" y="137.3" transform="rotate(-90 210.5 137.3)">P0</text>
<text x="210.5" y="146.2" transform="rotate(-90 210.5 146.2)">P1</text>
</g>
<g font-size="1.5" fill="#0000c2">
<text x="46.2" y="80.2">~170mA</text>
<text x="47.2" y="78.4">~1.6V</text>
</g>
<g font-size="1.1" fill="#0000c2">
<text x="88.1" y="15.8">Comments:</text>
<text x="88.1" y="17.1">All</text>
<text x="90.5" y="17.1">touch</text>
<text x="94.5" y="17.1">sensors</text>
<text x="99.8" y="17.1">have</text>
<text x="88.1" y="18.3">15pF</text>
<text x="88.1" y="19.5">additionally</text>
<text x="88.1" y="20.7">from</text>
<text x="88.1" y="22">adjust</text>
<text x="91.6" y="20.7">touch</text>
<text x="91.8" y="18.3">capacitors</text>
<text x="92.5" y="22">for</text>
<text x="95" y="22">sensitivity.</text>
<text x="95.7" y="20.7">pad</text>
<text x="95.7" y="19.5">connected</text>
<text x="98.6" y="20.7">to</text>
<text x="100.6" y="20.7">gnd,</text>
<text x="220.5" y="128.1">Comments:</text>
<text x="220.5" y="129.3">P0</text>
<text x="220.5" y="130.6">pins</text>
<text x="220.5" y="131.8">here</text>
<text x="222.8" y="129.3">and</text>
<text x="223.7" y="130.6">of</text>
<text x="223.8" y="131.8">for</text>
<text x="225.7" y="130.6">ESP32,</text>
<text x="225.8" y="129.3">P1</text>
<text x="226.3" y="131.8">LEDC</text>
<text x="228.2" y="129.3">are</text>
<text x="230" y="131.8">capability</text>
<text x="230.6" y="130.6">used</text>
<text x="230.9" y="129.3">direct</text>
<text x="220.5" y="133">used</text>
<text x="220.5" y="134.2">and</text>
<text x="223.4" y="134.2">IR</text>
<text x="224" y="133">for</text>
<text x="225.4" y="134.2">led</text>
<text x="226.5" y="133">backlight</text>
<text x="228.1" y="134.2">control</text>
<text x="232.6" y="133">control</text>
</g>
<g font-size=".9" fill="#006464">
<text x="197.6" y="41.7">G</text>
<text x="200.4" y="37.6" transform="rotate(-90 200.4 37.6)">A2</text>
<text x="200.4" y="42.6" transform="rotate(-90 200.4 42.6)">A1</text>
<text x="200.4" y="93.4" transform="rotate(-90 200.4 93.4)">A2</text>
<text x="197.6" y="97.5">G</text>
<text x="200.4" y="98.5" transform="rotate(-90 200.4 98.5)">A1</text>
</g>
<g font-size=".7" fill="#0000c2">
<text x="201.4" y="35.4">is</text>
<text x="202.8" y="35.4">a</text>
<text x="204" y="35.4">sensitive</text>
<text x="208.1" y="35.4">gate</text>
<text x="201.8" y="36.2">TRIAC,</text>
<text x="204.8" y="36.2">IGT&lt;50mA</text>
<text x="201.4" y="91.3">is</text>
<text x="201.8" y="92.1">TRIAC,</text>
<text x="202.8" y="91.3">a</text>
<text x="204" y="91.3">sensitive</text>
<text x="204.8" y="92.1">IGT&lt;50mA</text>
<text x="208.1" y="91.3">gate</text>
<text x="234.4" y="97">Comments:</text>
<text x="234.4" y="97.8">Do</text>
<text x="234.4" y="98.6">104j</text>
<text x="234.4" y="99.4">power</text>
<text x="234.4" y="100.3">glow</text>
<text x="234.4" y="101.1">not</text>
<text x="236.2" y="97.8">not</text>
<text x="236.4" y="101.1">signalled</text>
<text x="236.9" y="98.6">since</text>
<text x="236.9" y="100.3">dimly</text>
<text x="237.4" y="99.4">leds</text>
<text x="238.1" y="97.8">use</text>
<text x="239.6" y="98.6">low</text>
<text x="239.7" y="100.3">when</text>
<text x="239.7" y="99.4">might</text>
</g>
<g font-size=".7" fill="#840000">
<text x="158.3" y="41.1">ZCD</text>
<text x="158.3" y="97">ZCD</text>
</g>
</svg>
